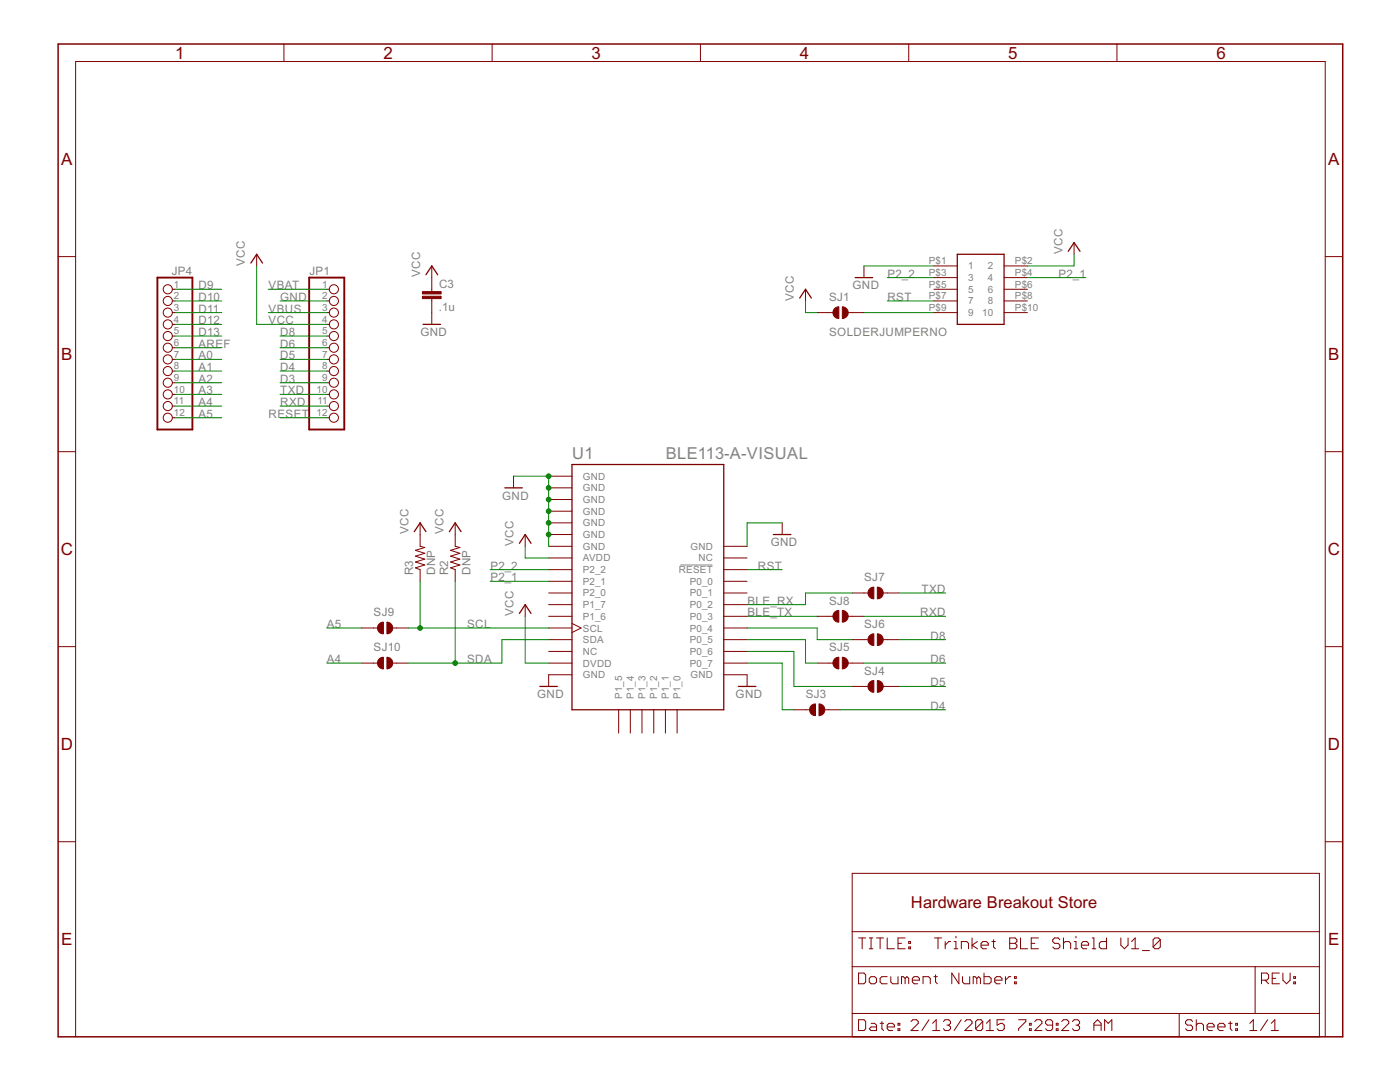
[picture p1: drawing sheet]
<svg xmlns="http://www.w3.org/2000/svg" width="279mm" height="216mm" viewBox="0 0 279 216" stroke-linecap="round" stroke-linejoin="round" font-family="sans-serif">
<path d="M135.8 112.7h6.3" fill="none" stroke="#808080" stroke-width=".2"/>
<path d="M31.4 55.4h7v30.3h-7zM61.7 55.4h7v30.3h-7z" fill="none" stroke="#800000" stroke-width=".38"/>
<g fill="none" stroke="#800000" stroke-width=".2">
<path d="M56.7 8.8v3.5M98.2 8.8v3.5M139.8 8.8v3.5M181.4 8.8v3.5M222.9 8.8v3.5M11.6 51.2h3.5M34.4 57.7h.5M51.2 50.7v2.4M65.2 57.7h.5M86.2 53.1v5.1M86.2 59.6v5.1M160.8 57.7v2.3"/>
<path d="M172.4 53.1v2.3M186.4 57.7h4.7M186.4 53.1h4.7M186.4 55.4h4.7M200.4 57.7h4.6M200.4 53.1h4.6M200.4 55.4h4.6M214.4 48.4v2.3M264.5 51.2h3.5M34.4 60h.5M34.4 62.4h.5M34.4 64.7h.5"/>
<path d="M34.4 67.1h.5M34.4 69.4h.5M34.4 71.7h.5M34.4 74h.5M34.4 76.4h.5M34.4 78.7h.5M65.2 60h.5M65.2 62.4h.5M65.2 64.7h.5M65.2 67.1h.5M65.2 69.4h.5M65.2 71.7h.5"/>
<path d="M65.2 74h.5M65.2 76.4h.5M65.2 78.7h.5M163.1 62.4h3.1M169.3 62.4h3.1M186.4 60h4.7M186.4 62.4h4.7M200.4 60h4.6M200.4 62.4h4.6M11.6 90.1h3.5M34.4 81h.5M34.4 83.4h.5"/>
<path d="M65.2 81h.5M65.2 83.4h.5M102.5 95v2.3M109.5 95h4.7M109.5 97.3h4.7M109.5 99.7h4.7M264.5 90.1h3.5M83.8 104.3v4.7l1 .2-1.9 .6 1.9 .6-1.9 .6 1.9 .6-1.9 .5 1.9 .6-1.9 .6 .9 .4v2.3M90.8 104.3v4.7l1 .2-1.9 .6 1.9 .6-1.9 .6 1.9 .6-1.9 .5 1.9 .6-1.9 .6 .9 .4v2.3M104.8 106.7v2.3M109.5 111.3h4.7M109.5 113.7h4.7"/>
<path d="M109.5 116h4.7M109.5 118.3h4.7M109.5 102h4.7M109.5 104.3h4.7M109.5 106.7h4.7M109.5 109h4.7M144.4 111.3h4.7M144.4 113.7h4.7M144.4 116h4.7M144.4 118.3h4.7M144.4 109h4.7M156.1 104.3v2.4"/>
<path d="M170.1 118.3h3.1M176.3 118.3h3.1M11.6 129h3.5M72.2 125.3h3.1M72.2 132.3h3.1M78.4 125.3h3.1M78.4 132.3h3.1M104.8 120.6v2.4M109.5 120.6h4.7M109.5 123h4.7M109.5 125.3h4.7M109.5 127.6h4.7"/>
<path d="M109.5 132.3h4.7M109.5 130h4.7M114.2 124.4l1.8 .9-1.8 .9M114.2 134.6h-4.7v2.4M144.4 120.6h4.7M144.4 123h4.7M144.4 125.3h4.7M144.4 127.6h4.7M144.4 132.3h4.7M144.4 130h4.7M144.4 134.6h4.7v2.4M163.1 123h3.1"/>
<path d="M163.1 132.3h3.1M169.3 123h3.1M169.3 132.3h3.1M170.1 127.6h3.1M170.1 137h3.1M176.3 127.6h3.1M176.3 137h3.1M264.5 129h3.5M123.5 141.6v4.7M125.8 141.6v4.7M128.1 141.6v4.7M130.5 141.6v4.7"/>
<path d="M132.8 141.6v4.7M135.1 141.6v4.7M158.4 141.6h3.2M164.6 141.6h3.1M11.6 168h3.5M170.1 174.3h93.2v32.6h-93.2zM264.5 168h3.5M170.1 192.9h93.2M170.1 185.9h93.2M171.3 194.2h1.1l.4 .3v1.4l-.4 .4h-1.1zM171.3 187.2h1.5M172.1 187.2v2.1"/>
<path d="M173.5 195.2l.3-.3h.8l.3 .3v.7l-.3 .4h-.8l-.3-.4zM173.5 187.2h.7M173.5 189.3h.7M173.8 187.2v2.1M174.9 187.2h1.4M175.6 187.2v2.1M177.1 187.2v2.1h1.4M177.1 194.9h-1.1l-.4 .3v.7l.4 .4h1.1M177.8 194.9v1l.3 .4h1.1v-1.4M179.2 188.2h.7M180.6 195.2l.4-.3 .4 .3v1.1M180.6 187.2h-1.4v2.1h1.4"/>
<path d="M180.6 195.2l-.3-.3h-.4v1.4M180.6 195.2v1.1M181.4 187.9h.3v.3h-.3zM181.4 189h.3v.3h-.3zM182.1 195.6h1.4v-.4l-.4-.3h-.7l-.3 .3v.7l.3 .4h.7M184.2 196.3v-1.4h1.1l.4 .3v1.1M186.4 194.9h.7M186.5 187.2h1.4M186.7 194.5v1.4l.4 .4M187.2 187.2v2.1M188.6 187.9v1.4M189.7 187.9h-.3l-.8 .7"/>
<path d="M190.4 189.3h.7M190.4 187.9h.4v1.4M190.8 186.8v.4M191.4 194.2v2.1l-1.5-2.1v2.1M191.9 189.3v-1.4h1l.4 .3v1.1M192.1 194.9v1l.3 .4h1.1v-1.4M194 187.2v2.1M194.9 195.2l-.3-.3h-.4v1.4M194.9 195.2v1.1M194.9 195.2l.4-.3 .4 .3v1.1M195.1 187.9l-1.1 .7 1.1 .7M195.8 188.6h1.4v-.4l-.3-.3h-.7l-.4 .3v.8l.4 .3h.7"/>
<path d="M196.4 194.2v2.1h1l.4-.4v-.7l-.4-.3h-1M197.9 187.9h.7M198.3 187.5v1.5l.3 .3M198.5 195.6h1.5v-.4l-.4-.3h-.7l-.4 .3v.7l.4 .4h.7M200.7 194.9v1.4M201.5 187.2h1.1l.3 .3v.4l-.3 .3 .3 .4v.4l-.3 .3h-1.1zM201.5 188.2h1.1M201.7 194.9h-.3l-.7 .7M202.5 195.9h.3v.4h-.3zM202.5 194.9h.3v.3h-.3zM203.7 187.2v2.1h1.4M205.8 188.2h.7"/>
<path d="M207.2 187.2h-1.4v2.1h1.4M211.5 187.5l-.3-.3h-.7l-.4 .3v.4l.4 .3h.7l.3 .4v.4l-.3 .3h-.7l-.4-.3M212.2 188.2l.4-.3h.7l.4 .3v1.1M212.2 187.2v2.1M214.4 189.3h.7M214.4 187.9h.3v1.4M214.7 186.8v.4M215.8 188.6h1.5v-.4l-.4-.3h-.7l-.4 .3v.8l.4 .3h.7M218 187.2h.3v2.1M218 189.3h.7M220.8 187.2v2.1h-1l-.4-.3v-.8l.4-.3h1M223.7 187.2v1.4l.7 .7 .7-.7v-1.4"/>
<path d="M225.8 189.3h1.5M225.8 187.9l.7-.7v2.1M228 189.7h1.4M231.6 187.5l-.4-.3h-.7l-.4 .3v1.5M231.6 187.5v1.5l-.4 .3h-.7l-.4-.3M231.6 187.5l-1.5 1.5M250.5 192.9v9.3M251.8 195.6h1l.4-.4v-.7l-.4-.3h-1v2.1M252.5 195.6l.7 .7M253.9 195.2h.7M255.3 194.2h-1.4v2.1h1.4M256 194.2v1.4l.8 .7 .7-.7v-1.4"/>
<path d="M258.2 195.9h.4v.4h-.4zM258.2 194.9h.4v.3h-.4zM15.1 206.9v-194.6h249.4v194.6M170.1 202.2h93.2M171.3 203.5h1.1l.4 .3v1.5l-.4 .3h-1.1zM173.8 204.2h.8l.3 .4v1h-1.1l-.3-.3 .3-.4h1.1M175.6 204.2h.7M176 203.8v1.5l.3 .3M177.1 204.9h1.4v-.3l-.4-.4h-.7l-.3 .4v.7l.3 .3h.7M179.2 205.3h.4v.3h-.4zM179.2 204.2h.4v.4h-.4zM181.8 203.8l.4-.3h.7l.4 .3v.4l-1.5 1.4h1.5"/>
<path d="M185.4 203.5l-1.4 2.1M186.1 205.6h1.5M186.1 204.2l.7-.7v2.1M188.3 203.8l.3-.3h.7l.4 .3v.4l-.4 .4M189 204.6h.3M189.3 204.6l.4 .3v.4l-.4 .3h-.7l-.3-.3M191.8 203.5l-1.4 2.1M192.6 203.8l.3-.3h.7l.4 .3v.4l-1.4 1.4h1.4M196.1 203.8v1.5l-.3 .3h-.7l-.4-.3M196.1 203.8l-.3-.3h-.7l-.4 .3v1.5M196.1 203.8l-1.4 1.5M196.8 205.6h1.5"/>
<path d="M196.8 204.2l.8-.7v2.1M200.4 203.5h-1.4v1.1l.7-.4h.4l.3 .4v.7l-.3 .3h-.8l-.3-.3M203.3 203.5h1.4v.3l-1.4 1.5v.3M205.4 205.3h.4v.3h-.4zM205.4 204.2h.4v.4h-.4zM206.5 203.8l.4-.3h.7l.3 .3v.4l-1.4 1.4h1.4M210.1 204.6h-1.1l-.3-.4v-.4l.3-.3h.7l.4 .3v1.5l-.4 .3h-.7l-.3-.3M210.8 205.3h.4v.3h-.4zM210.8 204.2h.4v.4h-.4zM211.9 203.8l.3-.3h.7l.4 .3v.4l-1.4 1.4h1.4M214 203.8l.4-.3h.7l.4 .3v.4l-.4 .4M214.7 204.6h.4"/>
<path d="M215.1 204.6l.4 .3v.4l-.4 .3h-.7l-.4-.3M218.3 204.6h1.5M218.3 205.6v-1.4l.7-.7 .8 .7v1.4M220.5 205.6v-2.1l.7 .7 .7-.7v2.1M235.3 202.2v4.7M238 203.8l-.3-.3h-.7l-.4 .3v.4l.4 .4h.7l.3 .3v.4l-.3 .3h-.7l-.4-.3M238.7 204.6l.4-.4h.7l.4 .4v1M238.7 203.5v2.1M240.9 204.9h1.4v-.3l-.3-.4h-.7l-.4 .4v.7l.4 .3h.7M243 204.9h1.5v-.3l-.4-.4h-.7l-.4 .4v.7l.4 .3h.7M245.2 204.2h.7M245.5 203.8v1.5l.4 .3"/>
<path d="M246.6 205.3h.4v.3h-.4zM246.6 204.2h.4v.4h-.4zM249.4 205.6h1.4M249.4 204.2l.7-.7v2.1M253 203.5l-1.4 2.1M253.7 205.6h1.4M253.7 204.2l.7-.7v2.1"/>
<circle cx="33.5" cy="57.7" r=".91"/>
<circle cx="66.6" cy="57.7" r=".91"/>
<circle cx="33.5" cy="76.4" r=".91"/>
<circle cx="33.5" cy="64.7" r=".91"/>
<circle cx="33.5" cy="67.1" r=".91"/>
<circle cx="33.5" cy="71.7" r=".91"/>
<circle cx="33.5" cy="69.4" r=".91"/>
<circle cx="33.5" cy="60" r=".91"/>
<circle cx="33.5" cy="78.7" r=".91"/>
<circle cx="33.5" cy="74" r=".91"/>
<circle cx="33.5" cy="62.4" r=".91"/>
<circle cx="66.6" cy="64.7" r=".91"/>
<circle cx="66.6" cy="69.4" r=".91"/>
<circle cx="66.6" cy="76.4" r=".91"/>
<circle cx="66.6" cy="67.1" r=".91"/>
<circle cx="66.6" cy="78.7" r=".91"/>
<circle cx="66.6" cy="60" r=".91"/>
<circle cx="66.6" cy="71.7" r=".91"/>
<circle cx="66.6" cy="62.4" r=".91"/>
<circle cx="66.6" cy="74" r=".91"/>
<circle cx="33.5" cy="83.4" r=".91"/>
<circle cx="33.5" cy="81" r=".91"/>
<circle cx="66.6" cy="83.4" r=".91"/>
<circle cx="66.6" cy="81" r=".91"/>
</g>
<g fill="none" stroke="#800000" stroke-width=".25">
<path d="M50.1 52.5l1.1-1.8 1.2 1.8M85 54.8l1.2-1.7 1.2 1.7M159.6 59.5l1.2-1.8 1.1 1.8M170.7 55.4h3.5M191.1 50.7h9.3v14h-9.3zM213.2 50.1l1.2-1.7 1.1 1.7M84.4 64.7h3.5M100.8 97.3h3.4M114.2 92.7h30.2v48.9h-30.2zM82.7 106.1l1.1-1.8 1.2 1.8M89.7 106.1l1.1-1.8 1.2 1.8M103.7 108.4l1.1-1.7 1.2 1.7"/>
<path d="M154.3 106.7h3.5M103.7 122.4l1.1-1.8 1.2 1.8M107.7 137h3.5M147.4 137h3.5"/>
</g>
<g fill="#800000" stroke="#800000" stroke-width=".2">
<path d="M84.3 59.1h3.7v.5h-3.7z"/>
<path d="M84.3 58.2h3.7v.5h-3.7z"/>
</g>
<g fill="#800000" stroke="#800000" stroke-width=".2">
<path d="M168.1 61.2a1.17 1.17 0 0 1 1.2 1.2 1.17 1.17 0 0 1-1.2 1.2z" fill-rule="evenodd"/>
<path d="M166.5 61.6l.9-.4v2.4a1.18 1.18 0 0 1-1.1-.7 1.18 1.18 0 0 1 .2-1.3z" fill-rule="evenodd"/>
<path d="M163.4 140.5a1.16 1.16 0 0 1 1.2 1.1 1.16 1.16 0 0 1-1.2 1.2z" fill-rule="evenodd"/>
<path d="M161.9 140.8l.4-.3h.5v2.3a1.16 1.16 0 0 1-1.1-.7 1.16 1.16 0 0 1 .2-1.3z" fill-rule="evenodd"/>
<path d="M175.1 135.8a1.16 1.16 0 0 1 1.2 1.2 1.16 1.16 0 0 1-1.2 1.1z" fill-rule="evenodd"/>
<path d="M173.5 136.2l.5-.3 .4-.1v2.3a1.16 1.16 0 0 1-1.1-.7 1.16 1.16 0 0 1 .2-1.2z" fill-rule="evenodd"/>
<path d="M168.1 131.1a1.16 1.16 0 0 1 1.2 1.2 1.16 1.16 0 0 1-1.2 1.2z" fill-rule="evenodd"/>
<path d="M166.5 131.5l.5-.3 .4-.1v2.4a1.18 1.18 0 0 1-1.1-.7 1.18 1.18 0 0 1 .2-1.3z" fill-rule="evenodd"/>
<path d="M175.1 126.5a1.16 1.16 0 0 1 1.2 1.1 1.16 1.16 0 0 1-1.2 1.2z" fill-rule="evenodd"/>
<path d="M173.5 126.9l.5-.3 .4-.1v2.3a1.15 1.15 0 0 1-1.1-.7 1.15 1.15 0 0 1 .2-1.2z" fill-rule="evenodd"/>
<path d="M175.1 117.2a1.16 1.16 0 0 1 1.2 1.1 1.16 1.16 0 0 1-1.2 1.2z" fill-rule="evenodd"/>
<path d="M173.5 117.5l.5-.3h.4v2.3a1.16 1.16 0 0 1-1.1-.7 1.16 1.16 0 0 1 .2-1.3z" fill-rule="evenodd"/>
<path d="M168.1 121.8a1.16 1.16 0 0 1 1.2 1.2 1.16 1.16 0 0 1-1.2 1.1z" fill-rule="evenodd"/>
<path d="M166.5 122.2l.5-.3 .4-.1v2.3a1.17 1.17 0 0 1-1.1-.6 1.17 1.17 0 0 1 .2-1.3z" fill-rule="evenodd"/>
<path d="M77.2 124.1a1.16 1.16 0 0 1 1.2 1.2 1.16 1.16 0 0 1-1.2 1.2z" fill-rule="evenodd"/>
<path d="M75.6 124.5l.5-.3 .4-.1v2.4a1.15 1.15 0 0 1-1.1-.7 1.15 1.15 0 0 1 .2-1.3z" fill-rule="evenodd"/>
<path d="M77.2 131.1a1.16 1.16 0 0 1 1.2 1.2 1.16 1.16 0 0 1-1.2 1.2z" fill-rule="evenodd"/>
<path d="M75.6 131.5l.5-.3 .4-.1v2.4a1.17 1.17 0 0 1-1.1-.7 1.17 1.17 0 0 1 .2-1.3z" fill-rule="evenodd"/>
</g>
<path d="M11.6 8.8h256.4v198.1h-256.4z" fill="none" stroke="#800000" stroke-width=".3"/>
<g fill="none" stroke="#008000" stroke-width=".2">
<path d="M34.9 57.7h9.3M51.2 53.1v11.6h14M53.6 57.7h11.6M172.4 53.1h14M177.1 55.4h9.3M205 55.4h11.7M214.4 50.7v2.4h-9.4M34.9 60h9.3M34.9 62.4h9.3M34.9 64.7h9.3M34.9 67.1h9.3M34.9 71.7h9.3"/>
<path d="M34.9 74h9.3M34.9 76.4h9.3M34.9 78.7h9.3M34.9 69.4h9.3M53.6 62.4h11.6M55.9 60h9.3M55.9 67.1h9.3M55.9 71.7h9.3M55.9 74h9.3M55.9 76.4h9.3M55.9 78.7h9.3M55.9 69.4h9.3"/>
<path d="M160.8 60v2.4h2.3M172.4 62.4h14M177.1 60h9.3M34.9 83.4h9.3M34.9 81h9.3M55.9 83.4h9.3M55.9 81h9.3M102.5 95h7v14M83.8 116v9.3M90.8 116v16.3M97.8 113.7h11.7M97.8 116h11.7"/>
<path d="M104.8 109v2.3h4.7M149.1 113.7h7M156.1 104.3h-7v4.7M170.1 118.3h-9.3v2.3h-11.7M179.4 118.3h9.3M65.2 132.3h7M65.2 125.3h7M81.5 125.3h28M104.8 123v9.3h4.7M109.5 127.6h-9.3v4.7h-18.7M149.1 132.3h7v9.3h2.3M149.1 127.6h11.7v4.7h2.3"/>
<path d="M149.1 125.3h14v2.3h7M149.1 130h9.3v7h11.7M149.1 123h14M172.4 132.3h16.3M172.4 123h16.3M179.4 137h9.3M179.4 127.6h9.3M167.7 141.6h21"/>
</g>
<g fill="#008000" stroke="#008000" stroke-width=".2">
<circle cx="109.5" cy="95" r=".47"/>
<circle cx="109.5" cy="97.3" r=".47"/>
<circle cx="109.5" cy="102" r=".47"/>
<circle cx="109.5" cy="99.7" r=".47"/>
<circle cx="109.5" cy="104.3" r=".47"/>
<circle cx="109.5" cy="106.7" r=".47"/>
<circle cx="83.8" cy="125.3" r=".47"/>
<circle cx="90.8" cy="132.3" r=".47"/>
</g>
<g font-size="3.8" fill="#800000">
<text x="34.9" y="11.7">1</text>
<text x="76.5" y="11.7">2</text>
<text x="118.1" y="11.7">3</text>
<text x="159.6" y="11.7">4</text>
<text x="201.2" y="11.7">5</text>
<text x="242.8" y="11.7">6</text>
<text x="12.2" y="32.9">A</text>
<text x="265.1" y="32.9">A</text>
<text x="12.2" y="71.8">B</text>
<text x="265.1" y="71.8">B</text>
<text x="12.1" y="110.8">C</text>
<text x="265" y="110.8">C</text>
<text x="12.1" y="149.7">D</text>
<text x="265" y="149.7">D</text>
<text x="12.2" y="188.6">E</text>
<text x="265.1" y="188.6">E</text>
</g>
<g font-size="3.7" fill="#808080">
<text x="114.2" y="91.5">U1</text>
<text x="132.9" y="91.5">BLE113-A-VISUAL</text>
</g>
<text font-size="3.7" fill="#800000" x="181.8" y="181.2">Hardware Breakout Store</text>
<g font-size="2.6" fill="#808080">
<text x="48.9" y="53" transform="rotate(-90 48.9 53)">VCC</text>
<text x="212" y="50.7" transform="rotate(-90 212 50.7)">VCC</text>
<text x="34.3" y="54.8">JP4</text>
<text x="39.6" y="57.7">D9</text>
<text x="53.6" y="57.7">VBAT</text>
<text x="61.7" y="54.8">JP1</text>
<text x="83.8" y="55.4" transform="rotate(-90 83.8 55.4)">VCC</text>
<text x="87.6" y="57.4">C3</text>
<text x="170.1" y="57.7">GND</text>
<text x="177.1" y="55.4">P2_2</text>
<text x="211.2" y="55.4">P2_1</text>
<text x="39.6" y="60.1">D10</text>
<text x="39.6" y="62.4">D11</text>
<text x="39.6" y="64.7">D12</text>
<text x="53.6" y="62.4">VBUS</text>
<text x="53.6" y="64.7">VCC</text>
<text x="55.9" y="60.1">GND</text>
<text x="87.6" y="62">.1u</text>
<text x="158.4" y="60" transform="rotate(-90 158.4 60)">VCC</text>
<text x="165.5" y="60.1">SJ1</text>
<text x="177.1" y="60.1">RST</text>
<text x="39.6" y="67">D13</text>
<text x="39.6" y="71.7">A0</text>
<text x="39.6" y="69.4">AREF</text>
<text x="55.9" y="69.4">D6</text>
<text x="55.9" y="71.7">D5</text>
<text x="55.9" y="67">D8</text>
<text x="83.9" y="67">GND</text>
<text x="165.5" y="67">SOLDERJUMPERNO</text>
<text x="39.6" y="74">A1</text>
<text x="39.6" y="76.4">A2</text>
<text x="55.9" y="76.4">D3</text>
<text x="55.9" y="74">D4</text>
<text x="39.6" y="78.7">A3</text>
<text x="39.6" y="81">A4</text>
<text x="39.6" y="83.4">A5</text>
<text x="53.6" y="83.4">RESET</text>
<text x="55.9" y="78.7">TXD</text>
<text x="55.9" y="81">RXD</text>
<text x="100.2" y="99.7">GND</text>
<text x="81.5" y="106.6" transform="rotate(-90 81.5 106.6)">VCC</text>
<text x="88.5" y="106.6" transform="rotate(-90 88.5 106.6)">VCC</text>
<text x="97.9" y="113.7">P2_2</text>
<text x="102.5" y="109" transform="rotate(-90 102.5 109)">VCC</text>
<text x="151.2" y="113.7">RST</text>
<text x="153.8" y="109">GND</text>
<text x="82.5" y="114.8" transform="rotate(-90 82.5 114.8)">R3</text>
<text x="86.9" y="114.8" transform="rotate(-90 86.9 114.8)">DNP</text>
<text x="89.5" y="114.8" transform="rotate(-90 89.5 114.8)">R2</text>
<text x="93.9" y="114.8" transform="rotate(-90 93.9 114.8)">DNP</text>
<text x="97.9" y="116">P2_1</text>
<text x="172.5" y="116">SJ7</text>
<text x="183.9" y="118.3">TXD</text>
<text x="65.2" y="125.3">A5</text>
<text x="74.6" y="123">SJ9</text>
<text x="93.2" y="125.3">SCL</text>
<text x="102.5" y="122.9" transform="rotate(-90 102.5 122.9)">VCC</text>
<text x="149.1" y="123">BLE_TX</text>
<text x="149.1" y="120.7">BLE_RX</text>
<text x="165.5" y="120.7">SJ8</text>
<text x="172.5" y="125.3">SJ6</text>
<text x="183.6" y="123">RXD</text>
<text x="74.6" y="130">SJ10</text>
<text x="165.5" y="130">SJ5</text>
<text x="185.7" y="127.6">D8</text>
<text x="65.2" y="132.3">A4</text>
<text x="93.2" y="132.3">SDA</text>
<text x="172.5" y="134.6">SJ4</text>
<text x="185.7" y="132.3">D6</text>
<text x="185.7" y="137">D5</text>
<text x="107.2" y="139.3">GND</text>
<text x="146.8" y="139.3">GND</text>
<text x="160.8" y="139.3">SJ3</text>
<text x="185.7" y="141.6">D4</text>
</g>
<g font-size="2.2" fill="#808080">
<text x="185.4" y="52.7">P$1</text>
<text x="193.2" y="53.8">1</text>
<text x="197.1" y="53.8">2</text>
<text x="202.6" y="52.7">P$2</text>
<text x="34.7" y="57.4">1</text>
<text x="34.7" y="59.7">2</text>
<text x="64.3" y="57.4">1</text>
<text x="64.3" y="59.7">2</text>
<text x="185.4" y="55.1">P$3</text>
<text x="185.4" y="57.4">P$5</text>
<text x="185.4" y="59.7">P$7</text>
<text x="193.2" y="56.1">3</text>
<text x="193.2" y="58.4">5</text>
<text x="197.1" y="56.1">4</text>
<text x="197.1" y="58.4">6</text>
<text x="202.6" y="55.1">P$4</text>
<text x="202.6" y="57.4">P$6</text>
<text x="202.6" y="59.7">P$8</text>
<text x="34.7" y="62.1">3</text>
<text x="34.7" y="64.4">4</text>
<text x="64.3" y="62.1">3</text>
<text x="64.3" y="64.4">4</text>
<text x="185.4" y="62.1">P$9</text>
<text x="193.2" y="60.8">7</text>
<text x="193.2" y="63.1">9</text>
<text x="196" y="63.1">10</text>
<text x="197.1" y="60.8">8</text>
<text x="202.6" y="62.1">P$10</text>
<text x="34.7" y="66.7">5</text>
<text x="34.7" y="69.1">6</text>
<text x="34.7" y="71.4">7</text>
<text x="64.3" y="66.7">5</text>
<text x="64.3" y="69.1">6</text>
<text x="64.3" y="71.4">7</text>
<text x="34.7" y="73.7">8</text>
<text x="34.7" y="76">9</text>
<text x="64.3" y="73.7">8</text>
<text x="64.3" y="76">9</text>
<text x="34.7" y="78.4">10</text>
<text x="34.7" y="80.7">11</text>
<text x="34.7" y="83">12</text>
<text x="63.2" y="78.4">10</text>
<text x="63.2" y="83">12</text>
<text x="63.3" y="80.7">11</text>
<text x="116.3" y="95.7">GND</text>
<text x="116.3" y="98">GND</text>
<text x="116.3" y="100.4">GND</text>
<text x="116.3" y="102.7">GND</text>
<text x="116.3" y="105">GND</text>
<text x="116.3" y="107.4">GND</text>
<text x="116.3" y="112">AVDD</text>
<text x="116.3" y="109.7">GND</text>
<text x="137.8" y="109.7">GND</text>
<text x="139.4" y="112">NC</text>
<text x="116.3" y="114.4">P2_2</text>
<text x="116.3" y="116.7">P2_1</text>
<text x="116.3" y="119">P2_0</text>
<text x="135.5" y="114.4">RESET</text>
<text x="137.7" y="119">P0_1</text>
<text x="137.7" y="116.7">P0_0</text>
<text x="116.3" y="121.4">P1_7</text>
<text x="116.3" y="123.7">P1_6</text>
<text x="137.7" y="123.7">P0_3</text>
<text x="137.7" y="121.3">P0_2</text>
<text x="116.3" y="126">SCL</text>
<text x="116.3" y="128.3">SDA</text>
<text x="116.3" y="130.7">NC</text>
<text x="137.7" y="130.7">P0_6</text>
<text x="137.7" y="128.3">P0_5</text>
<text x="137.7" y="126">P0_4</text>
<text x="116.3" y="133">DVDD</text>
<text x="116.3" y="135.3">GND</text>
<text x="137.7" y="133">P0_7</text>
<text x="137.8" y="135.3">GND</text>
<text x="124.2" y="139.4" transform="rotate(-90 124.2 139.4)">P1_5</text>
<text x="126.5" y="139.4" transform="rotate(-90 126.5 139.4)">P1_4</text>
<text x="128.8" y="139.4" transform="rotate(-90 128.8 139.4)">P1_3</text>
<text x="131.2" y="139.4" transform="rotate(-90 131.2 139.4)">P1_2</text>
<text x="133.5" y="139.4" transform="rotate(-90 133.5 139.4)">P1_1</text>
<text x="135.8" y="139.4" transform="rotate(-90 135.8 139.4)">P1_0</text>
</g>
</svg>
